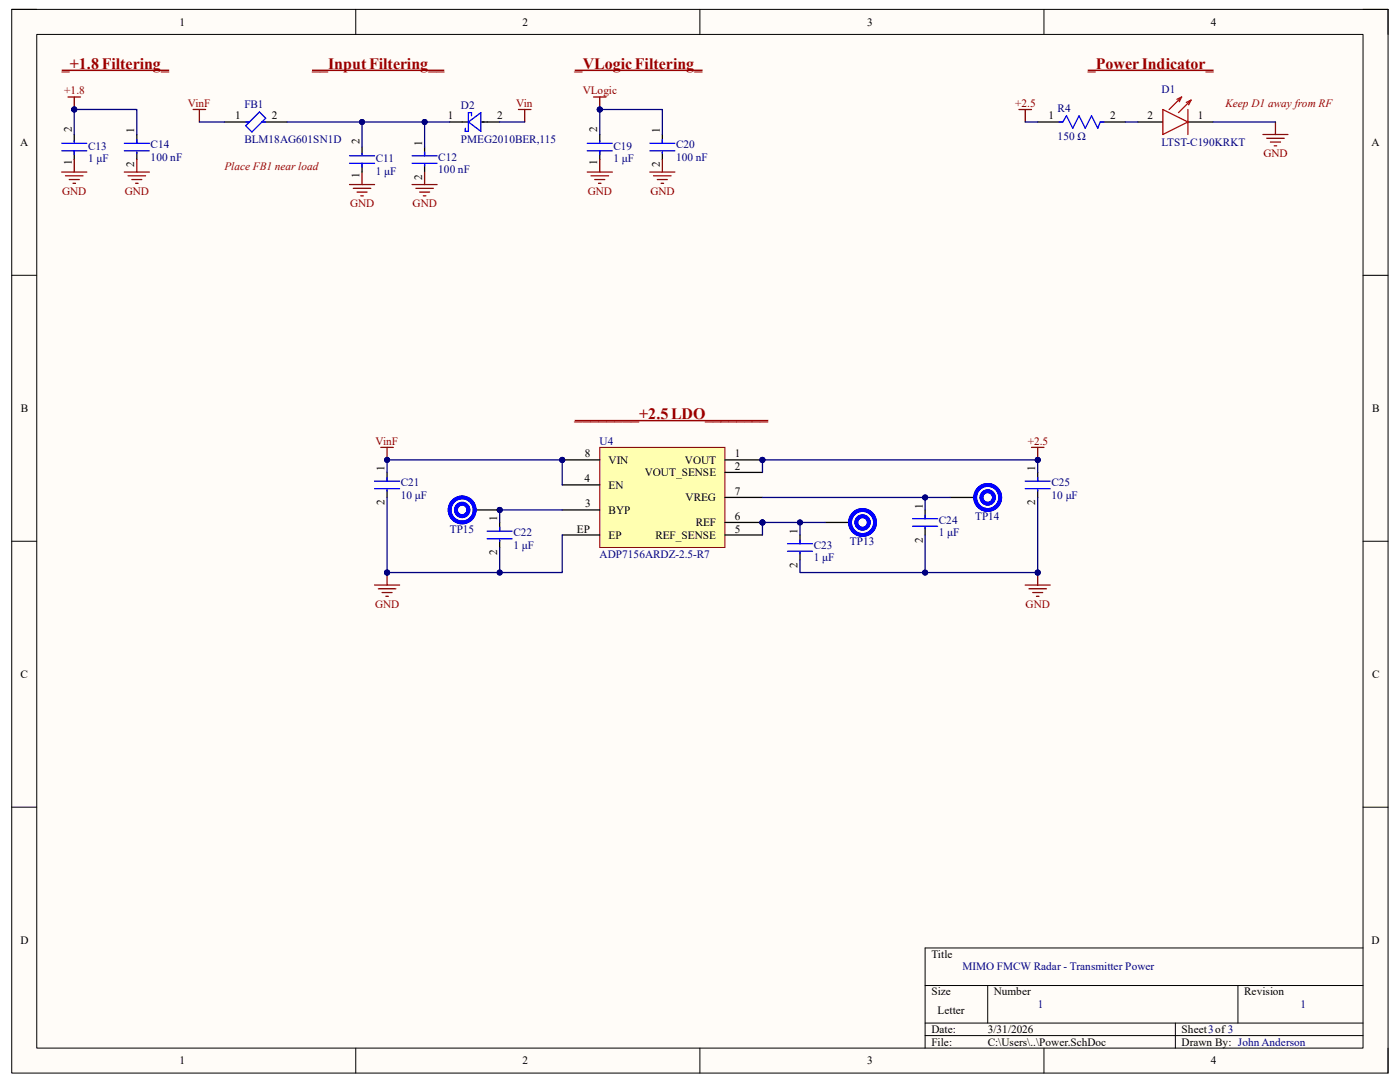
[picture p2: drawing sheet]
<svg xmlns="http://www.w3.org/2000/svg" width="279mm" height="216mm" viewBox="0 0 279 216" stroke-linecap="round" stroke-linejoin="round" font-family="sans-serif">
<path d="M2.3 1.9h274.7v212.2h-274.7z" fill-rule="evenodd" fill="#fffcf8"/>
<path d="M2.3 1.9h274.7v212.2h-274.7z" fill="none" stroke="#000" stroke-width=".2"/>
<path d="M7.3 6.9h264.7v202.2h-264.7z" fill-rule="evenodd" fill="#fffcf8"/>
<g fill="none" stroke="#000" stroke-width=".2">
<path d="M2.3 1.9h5M7.3 6.9h264.7v202.2h-264.7zM71 1.9v5M139.7 1.9v5M208.3 1.9v5M272 1.9h5v5M2.3 54.9h5M272 54.9h5M2.3 108h5M272 108h5M2.3 161.1h5M272 161.1h5"/>
<path d="M184.6 196.6h87.4M197.1 196.6v7.5M247.1 196.6v7.5M272 189.2h-87.4v19.9M71 209.1v5M139.7 209.1v5M184.6 204.1h87.4M184.6 206.6h87.4M208.3 209.1v5M234.6 204.1v5M277 209.1v5"/>
</g>
<path d="M13.6 19.3h2.5M14.8 19.3v2.5M69.8 36.8h5M70.5 37.6h3.5M71.3 38.3h1.9M72 39.1h.5M72.3 34.3v2.5M103.5 21.8h2.5M104.7 21.8v2.5" fill="none" stroke="#800000" stroke-width=".25"/>
<path d="M14.8 26.8v1.5M14.8 30.1v1.7M27.3 26.8v1.8M27.3 30.3v1.5M72.3 29.3v1.5M72.3 32.6v1.7M84.7 29.3v1.8M84.7 32.8v1.5" fill="none" stroke="#000" stroke-width=".25"/>
<g fill="none" stroke="#00f" stroke-width=".25">
<path d="M12.3 28.6h5M12.3 30.1h5M14.8 28.1v.2M14.8 30.1v.7M24.8 28.6h5M24.8 30.1h5M27.3 27.8v.8M27.3 30.3v.3M69.8 31.1h5M69.8 32.6h5M72.3 30.6v.2M72.3 32.6v.7"/>
<path d="M82.2 31.1h5M82.2 32.6h5M84.7 30.3v.8M84.7 32.8v.3"/>
</g>
<circle cx="14.8" cy="21.8" r=".5" fill="#000080"/>
<circle cx="14.8" cy="21.8" r=".5" fill="none" stroke="#000080" stroke-width=".2"/>
<g fill="none" stroke="#800000" stroke-width=".25">
<path d="M12.3 34.3h5M13.1 35.1h3.5M13.8 35.8h2M14.6 36.6h.5M14.8 31.8v2.5M24.8 34.3h5M25.6 35.1h3.5M26.3 35.8h2M27.1 36.6h.5M27.3 31.8v2.5M38.5 21.8h2.5M39.8 21.8v2.5"/>
<path d="M82.2 36.8h5M83 37.6h3.5M83.7 38.3h2M84.5 39.1h.5M84.7 34.3v2.5M203.4 21.9h2.5M204.6 21.9v2.4M252.1 26.8h4.9M252.8 27.6h3.5M253.5 28.3h2M254.3 29.1h.5M254.5 24.3v2.5"/>
</g>
<path d="M12.3 14h21.5M62.3 14h26.4M217.1 14h25.1" fill="none" stroke="#980000" stroke-width=".3"/>
<path d="M89.7 24.3h3.8M96 24.3h3.7M227.1 24.3h5M237.1 24.3h5" fill="none" stroke="#000" stroke-width=".25"/>
<path d="M93.5 24.3l2.5-1.8v3.7zM94.1 23.1v-.6h-.6v3.7h-.6v-.6" fill="none" stroke="#00f" stroke-width=".25"/>
<path d="M235.8 19.4l-2.5 2.5M235.8 19.4l-.9 .4M235.8 19.4l-.5 .9M237.7 20l-2.5 2.5M237.7 20l-1 .4M237.7 20l-.5 .9M232.1 21.9l5 2.4-5 2.5zM237.1 21.9v4.9" fill="none" stroke="#f00" stroke-width=".25"/>
<circle cx="152.2" cy="91.8" r=".5" fill="#000080"/>
<circle cx="152.2" cy="91.8" r=".5" fill="none" stroke="#000080" stroke-width=".2"/>
<circle cx="152.2" cy="104.3" r=".5" fill="#000080"/>
<circle cx="152.2" cy="104.3" r=".5" fill="none" stroke="#000080" stroke-width=".2"/>
<circle cx="112.2" cy="91.8" r=".5" fill="#000080"/>
<circle cx="112.2" cy="91.8" r=".5" fill="none" stroke="#000080" stroke-width=".2"/>
<path d="M119.7 89.3h25v19.9h-25z" fill-rule="evenodd" fill="#ffffb0"/>
<path d="M119.7 89.3h25v19.9h-25z" fill="none" stroke="#800000" stroke-width=".2"/>
<path d="M144.7 91.8h7.5" fill="none" stroke="#000" stroke-width=".25"/>
<circle cx="152.2" cy="91.8" r=".5" fill="#000080"/>
<circle cx="152.2" cy="91.8" r=".5" fill="none" stroke="#000080" stroke-width=".2"/>
<path d="M112.2 96.8h7.5M144.7 94.3h7.5M112.2 101.8h7.5M144.7 106.7h7.5M144.7 104.3h7.5" fill="none" stroke="#000" stroke-width=".25"/>
<circle cx="152.2" cy="104.3" r=".5" fill="#000080"/>
<circle cx="152.2" cy="104.3" r=".5" fill="none" stroke="#000080" stroke-width=".2"/>
<path d="M112.2 91.8h7.5M144.7 99.3h7.5" fill="none" stroke="#000" stroke-width=".25"/>
<circle cx="112.2" cy="91.8" r=".5" fill="#000080"/>
<circle cx="112.2" cy="91.8" r=".5" fill="none" stroke="#000080" stroke-width=".2"/>
<path d="M112.2 106.7h7.5" fill="none" stroke="#000" stroke-width=".25"/>
<path d="M74.8 116.7h4.9M75.5 117.5h3.5M76.2 118.2h2M77 119h.5M77.2 114.2v2.5" fill="none" stroke="#800000" stroke-width=".25"/>
<circle cx="77.2" cy="114.2" r=".5" fill="#000080"/>
<circle cx="77.2" cy="114.2" r=".5" fill="none" stroke="#000080" stroke-width=".2"/>
<path d="M99.7 104.3v1.7M99.7 107.7v1.5" fill="none" stroke="#000" stroke-width=".25"/>
<path d="M97.2 106h5M97.2 107.5h5M99.7 105.3v.7M99.7 107.7v.3" fill="none" stroke="#00f" stroke-width=".25"/>
<path d="M205.9 89.3h2.4M207.1 89.3v2.5" fill="none" stroke="#800000" stroke-width=".25"/>
<circle cx="207.1" cy="91.8" r=".5" fill="#000080"/>
<circle cx="207.1" cy="91.8" r=".5" fill="none" stroke="#000080" stroke-width=".2"/>
<path d="M77.2 94.3v1.7M77.2 97.8v1.5" fill="none" stroke="#000" stroke-width=".25"/>
<path d="M74.8 96h4.9M74.8 97.5h4.9M77.2 95.3v.7M77.2 97.8v.2" fill="none" stroke="#00f" stroke-width=".25"/>
<path d="M76 89.3h2.5M77.2 89.3v2.5" fill="none" stroke="#800000" stroke-width=".25"/>
<circle cx="77.2" cy="91.8" r=".5" fill="#000080"/>
<circle cx="77.2" cy="91.8" r=".5" fill="none" stroke="#000080" stroke-width=".2"/>
<path d="M207.1 94.3v1.7M207.1 97.8v1.5M159.7 106.7v1.8M159.7 110.2v1.5" fill="none" stroke="#000" stroke-width=".25"/>
<path d="M204.6 96h5M204.6 97.5h5M207.1 95.3v.7M207.1 97.8v.2M157.2 108.5h4.9M157.2 110h4.9M159.7 107.7v.8M159.7 110.2v.3" fill="none" stroke="#00f" stroke-width=".25"/>
<path d="M204.6 116.7h5M205.3 117.5h3.6M206.1 118.2h2M206.9 119h.4M207.1 114.2v2.5" fill="none" stroke="#800000" stroke-width=".25"/>
<circle cx="207.1" cy="114.2" r=".5" fill="#000080"/>
<circle cx="207.1" cy="114.2" r=".5" fill="none" stroke="#000080" stroke-width=".2"/>
<path d="M44.8 24.3h5M52.3 24.3h5M119.7 26.8v1.5M119.7 30.1v1.7M132.2 26.8v1.8M132.2 30.3v1.5M184.6 101.8v1.7M184.6 105.3v1.5" fill="none" stroke="#000" stroke-width=".25"/>
<g fill="none" stroke="#00f" stroke-width=".25">
<path d="M49 24.3h.8M51.8 22.3l1.2 1.3-2.7 2.7-1.3-1.2zM52.3 24.3h.7M117.2 28.6h5M117.2 30.1h5M119.7 28.1v.2M119.7 30.1v.7M129.7 28.6h5M129.7 30.1h5M132.2 27.8v.8M132.2 30.3v.3M182.1 103.5h5"/>
<path d="M182.1 105h5M184.6 102.8v.7M184.6 105.3v.2"/>
</g>
<path d="M114.7 83.9h38.6" fill="none" stroke="#980000" stroke-width=".3"/>
<path d="M118.4 19.4h2.5M119.7 19.4v2.4" fill="none" stroke="#800000" stroke-width=".25"/>
<circle cx="119.7" cy="21.8" r=".5" fill="#000080"/>
<circle cx="119.7" cy="21.8" r=".5" fill="none" stroke="#000080" stroke-width=".2"/>
<path d="M117.2 34.3h5M118 35.1h3.4M118.7 35.8h2M119.4 36.6h.5M119.7 31.8v2.5M129.7 34.3h5M130.4 35.1h3.5M131.2 35.8h2M131.9 36.6h.5M132.2 31.8v2.5" fill="none" stroke="#800000" stroke-width=".25"/>
<path d="M114.7 14h25.5" fill="none" stroke="#980000" stroke-width=".3"/>
<path d="M207.1 24.3h5M219.6 24.3h5" fill="none" stroke="#000" stroke-width=".25"/>
<path d="M211.3 24.3h.8l.7-1.2 1.3 2.5 1.2-2.5 1.3 2.5 1.2-2.5 1.3 2.5 .5-1.3h.7" fill="none" stroke="#00f" stroke-width=".25"/>
<path d="M14.8 21.8v5" fill="none" stroke="#000080" stroke-width=".25"/>
<circle cx="14.8" cy="21.8" r=".5" fill="#000080"/>
<circle cx="14.8" cy="21.8" r=".5" fill="none" stroke="#000080" stroke-width=".2"/>
<path d="M84.7 24.3v5" fill="none" stroke="#000080" stroke-width=".25"/>
<circle cx="84.7" cy="24.3" r=".5" fill="#000080"/>
<circle cx="84.7" cy="24.3" r=".5" fill="none" stroke="#000080" stroke-width=".2"/>
<path d="M14.8 21.8h12.5v5" fill="none" stroke="#000080" stroke-width=".25"/>
<circle cx="14.8" cy="21.8" r=".5" fill="#000080"/>
<circle cx="14.8" cy="21.8" r=".5" fill="none" stroke="#000080" stroke-width=".2"/>
<path d="M204.6 24.3h2.5M224.6 24.3h2.5M242.1 24.3h12.4M112.2 101.8h-12.5v2.5" fill="none" stroke="#000080" stroke-width=".25"/>
<circle cx="99.7" cy="101.8" r=".5" fill="#000080"/>
<circle cx="99.7" cy="101.8" r=".5" fill="none" stroke="#000080" stroke-width=".2"/>
<path d="M77.2 99.3v14.9" fill="none" stroke="#000080" stroke-width=".25"/>
<circle cx="77.2" cy="114.2" r=".5" fill="#000080"/>
<circle cx="77.2" cy="114.2" r=".5" fill="none" stroke="#000080" stroke-width=".2"/>
<path d="M207.1 91.8v2.5" fill="none" stroke="#000080" stroke-width=".25"/>
<circle cx="207.1" cy="91.8" r=".5" fill="#000080"/>
<circle cx="207.1" cy="91.8" r=".5" fill="none" stroke="#000080" stroke-width=".2"/>
<path d="M207.1 99.3v14.9" fill="none" stroke="#000080" stroke-width=".25"/>
<circle cx="207.1" cy="114.2" r=".5" fill="#000080"/>
<circle cx="207.1" cy="114.2" r=".5" fill="none" stroke="#000080" stroke-width=".2"/>
<path d="M72.3 24.3v5M99.7 24.3h5" fill="none" stroke="#000080" stroke-width=".25"/>
<circle cx="72.2" cy="24.3" r=".5" fill="#000080"/>
<circle cx="72.2" cy="24.3" r=".5" fill="none" stroke="#000080" stroke-width=".2"/>
<path d="M57.3 24.3h32.4" fill="none" stroke="#000080" stroke-width=".25"/>
<circle cx="84.7" cy="24.3" r=".5" fill="#000080"/>
<circle cx="84.7" cy="24.3" r=".5" fill="none" stroke="#000080" stroke-width=".2"/>
<circle cx="72.2" cy="24.3" r=".5" fill="#000080"/>
<circle cx="72.2" cy="24.3" r=".5" fill="none" stroke="#000080" stroke-width=".2"/>
<path d="M39.8 24.3h5M119.7 21.8v5" fill="none" stroke="#000080" stroke-width=".25"/>
<circle cx="119.7" cy="21.8" r=".5" fill="#000080"/>
<circle cx="119.7" cy="21.8" r=".5" fill="none" stroke="#000080" stroke-width=".2"/>
<path d="M119.7 21.8h12.5v5" fill="none" stroke="#000080" stroke-width=".25"/>
<circle cx="119.7" cy="21.8" r=".5" fill="#000080"/>
<circle cx="119.7" cy="21.8" r=".5" fill="none" stroke="#000080" stroke-width=".2"/>
<path d="M112.2 106.7v7.5h-35" fill="none" stroke="#000080" stroke-width=".25"/>
<circle cx="77.2" cy="114.2" r=".5" fill="#000080"/>
<circle cx="77.2" cy="114.2" r=".5" fill="none" stroke="#000080" stroke-width=".2"/>
<circle cx="99.7" cy="114.2" r=".5" fill="#000080"/>
<circle cx="99.7" cy="114.2" r=".5" fill="none" stroke="#000080" stroke-width=".2"/>
<path d="M99.7 109.2v5" fill="none" stroke="#000080" stroke-width=".25"/>
<circle cx="99.7" cy="114.2" r=".5" fill="#000080"/>
<circle cx="99.7" cy="114.2" r=".5" fill="none" stroke="#000080" stroke-width=".2"/>
<path d="M77.2 94.3v-2.5h35v5" fill="none" stroke="#000080" stroke-width=".25"/>
<circle cx="112.2" cy="91.8" r=".5" fill="#000080"/>
<circle cx="112.2" cy="91.8" r=".5" fill="none" stroke="#000080" stroke-width=".2"/>
<circle cx="77.2" cy="91.8" r=".5" fill="#000080"/>
<circle cx="77.2" cy="91.8" r=".5" fill="none" stroke="#000080" stroke-width=".2"/>
<circle cx="99.7" cy="101.8" r=".5" fill="#000080"/>
<circle cx="99.7" cy="101.8" r=".5" fill="none" stroke="#000080" stroke-width=".2"/>
<path d="M94.7 101.8h5" fill="none" stroke="#000" stroke-width=".25"/>
<circle cx="99.7" cy="101.8" r=".5" fill="#000080"/>
<circle cx="99.7" cy="101.8" r=".5" fill="none" stroke="#000080" stroke-width=".2"/>
<g fill="none" stroke="#00f" stroke-width=".76">
<circle cx="92.2" cy="101.8" r="2.5"/>
<circle cx="92.2" cy="101.8" r="1.25"/>
<circle cx="172.1" cy="104.3" r="2.5"/>
<circle cx="172.1" cy="104.3" r="1.25"/>
</g>
<path d="M164.6 104.3h5" fill="none" stroke="#000" stroke-width=".25"/>
<path d="M207.1 91.8h-54.9v2.5" fill="none" stroke="#000080" stroke-width=".25"/>
<circle cx="207.1" cy="91.8" r=".5" fill="#000080"/>
<circle cx="207.1" cy="91.8" r=".5" fill="none" stroke="#000080" stroke-width=".2"/>
<circle cx="152.2" cy="91.8" r=".5" fill="#000080"/>
<circle cx="152.2" cy="91.8" r=".5" fill="none" stroke="#000080" stroke-width=".2"/>
<path d="M159.6 111.7v2.5h47.5" fill="none" stroke="#000080" stroke-width=".25"/>
<circle cx="207.1" cy="114.2" r=".5" fill="#000080"/>
<circle cx="207.1" cy="114.2" r=".5" fill="none" stroke="#000080" stroke-width=".2"/>
<circle cx="184.6" cy="114.2" r=".5" fill="#000080"/>
<circle cx="184.6" cy="114.2" r=".5" fill="none" stroke="#000080" stroke-width=".2"/>
<path d="M184.6 106.8v7.4" fill="none" stroke="#000080" stroke-width=".25"/>
<circle cx="184.6" cy="114.2" r=".5" fill="#000080"/>
<circle cx="184.6" cy="114.2" r=".5" fill="none" stroke="#000080" stroke-width=".2"/>
<path d="M189.6 99.3h5" fill="none" stroke="#000" stroke-width=".25"/>
<g fill="none" stroke="#00f" stroke-width=".76">
<circle cx="197.1" cy="99.3" r="2.5"/>
<circle cx="197.1" cy="99.3" r="1.25"/>
</g>
<path d="M152.2 99.3h37.4" fill="none" stroke="#000080" stroke-width=".25"/>
<circle cx="184.6" cy="99.3" r=".5" fill="#000080"/>
<circle cx="184.6" cy="99.3" r=".5" fill="none" stroke="#000080" stroke-width=".2"/>
<path d="M184.6 99.3v2.5" fill="none" stroke="#000080" stroke-width=".25"/>
<circle cx="184.6" cy="99.3" r=".5" fill="#000080"/>
<circle cx="184.6" cy="99.3" r=".5" fill="none" stroke="#000080" stroke-width=".2"/>
<path d="M152.2 104.3h12.4" fill="none" stroke="#000080" stroke-width=".25"/>
<circle cx="152.2" cy="104.3" r=".5" fill="#000080"/>
<circle cx="152.2" cy="104.3" r=".5" fill="none" stroke="#000080" stroke-width=".2"/>
<circle cx="159.6" cy="104.3" r=".5" fill="#000080"/>
<circle cx="159.6" cy="104.3" r=".5" fill="none" stroke="#000080" stroke-width=".2"/>
<path d="M152.2 104.3v2.4" fill="none" stroke="#000080" stroke-width=".25"/>
<circle cx="152.2" cy="104.3" r=".5" fill="#000080"/>
<circle cx="152.2" cy="104.3" r=".5" fill="none" stroke="#000080" stroke-width=".2"/>
<path d="M159.7 104.3v2.4" fill="none" stroke="#000080" stroke-width=".25"/>
<circle cx="159.6" cy="104.3" r=".5" fill="#000080"/>
<circle cx="159.6" cy="104.3" r=".5" fill="none" stroke="#000080" stroke-width=".2"/>
<g font-size="3.2" fill="#980000">
<text x="12.3" y="13.7">_+1.8 Filtering_</text>
<text x="62.3" y="13.7">__Input Filtering__</text>
<text x="114.7" y="13.7">_VLogic Filtering_</text>
<text x="217.1" y="13.7">_Power Indicator_</text>
<text x="114.7" y="83.6">________+2.5 LDO________</text>
</g>
<g font-size="2.2">
<text x="35.8" y="5.1">1</text>
<text x="104.3" y="5.1">2</text>
<text x="173.1" y="5.1">3</text>
<text x="241.6" y="5.1">4</text>
<text x="46.9" y="23.8">1</text>
<text x="54.3" y="23.8">2</text>
<text x="89.4" y="23.8">1</text>
<text x="99.2" y="23.8">2</text>
<text x="209.3" y="23.8">1</text>
<text x="221.6" y="23.8">2</text>
<text x="229" y="23.8">2</text>
<text x="239.1" y="23.8">1</text>
<text x="4" y="29.2">A</text>
<text x="14.3" y="26.3" transform="rotate(-90 14.3 26.3)">2</text>
<text x="26.8" y="26.6" transform="rotate(-90 26.8 26.6)">1</text>
<text x="71.8" y="28.8" transform="rotate(-90 71.8 28.8)">2</text>
<text x="84.2" y="29.1" transform="rotate(-90 84.2 29.1)">1</text>
<text x="119.2" y="26.3" transform="rotate(-90 119.2 26.3)">2</text>
<text x="131.7" y="26.6" transform="rotate(-90 131.7 26.6)">1</text>
<text x="273.7" y="29.2">A</text>
<text x="14.3" y="32.9" transform="rotate(-90 14.3 32.9)">1</text>
<text x="26.8" y="33.4" transform="rotate(-90 26.8 33.4)">2</text>
<text x="71.8" y="35.4" transform="rotate(-90 71.8 35.4)">1</text>
<text x="84.2" y="35.9" transform="rotate(-90 84.2 35.9)">2</text>
<text x="119.2" y="32.9" transform="rotate(-90 119.2 32.9)">1</text>
<text x="131.7" y="33.4" transform="rotate(-90 131.7 33.4)">2</text>
<text x="4.1" y="82.2">B</text>
<text x="273.8" y="82.2">B</text>
<text x="76.8" y="94" transform="rotate(-90 76.8 94)">1</text>
<text x="116.7" y="91.3">8</text>
<text x="121.5" y="92.5">VIN</text>
<text x="128.7" y="95">VOUT_SENSE</text>
<text x="136.7" y="92.5">VOUT</text>
<text x="146.6" y="91.3">1</text>
<text x="146.6" y="93.8">2</text>
<text x="206.6" y="94" transform="rotate(-90 206.6 94)">1</text>
<text x="76.8" y="100.8" transform="rotate(-90 76.8 100.8)">2</text>
<text x="116.6" y="96.3">4</text>
<text x="116.8" y="101.3">3</text>
<text x="121.5" y="97.5">EN</text>
<text x="136.8" y="100">VREG</text>
<text x="146.6" y="98.8">7</text>
<text x="184.2" y="101.5" transform="rotate(-90 184.2 101.5)">1</text>
<text x="206.6" y="100.8" transform="rotate(-90 206.6 100.8)">2</text>
<text x="99.2" y="104" transform="rotate(-90 99.2 104)">1</text>
<text x="115.1" y="106.3">EP</text>
<text x="121.5" y="102.5">BYP</text>
<text x="121.5" y="107.5">EP</text>
<text x="130.8" y="107.5">REF_SENSE</text>
<text x="138.9" y="105">REF</text>
<text x="146.6" y="106.3">5</text>
<text x="146.6" y="103.8">6</text>
<text x="159.2" y="106.5" transform="rotate(-90 159.2 106.5)">1</text>
<text x="99.2" y="110.8" transform="rotate(-90 99.2 110.8)">2</text>
<text x="159.2" y="113.3" transform="rotate(-90 159.2 113.3)">2</text>
<text x="184.2" y="108.3" transform="rotate(-90 184.2 108.3)">2</text>
<text x="4.1" y="135.3">C</text>
<text x="273.8" y="135.3">C</text>
<text x="4.1" y="188.3">D</text>
<text x="185.9" y="191.1">Title</text>
<text x="273.7" y="188.3">D</text>
<text x="185.9" y="198.6">Size</text>
<text x="187.1" y="202.4">Letter</text>
<text x="198.3" y="198.6">Number</text>
<text x="248.3" y="198.6">Revision</text>
<text x="185.9" y="206.1">Date:</text>
<text x="185.9" y="208.6">File:</text>
<text x="197.1" y="206.1">3/31/2026</text>
<text x="197.1" y="208.6">C:\Users\..\Power.SchDoc</text>
<text x="235.8" y="208.6">Drawn By: John Anderson</text>
<text x="235.8" y="206.1">Sheet3of 3</text>
<text x="35.8" y="212.4">1</text>
<text x="104.3" y="212.4">2</text>
<text x="173.1" y="212.4">3</text>
<text x="241.6" y="212.4">4</text>
</g>
<g font-size="2.2" fill="#800000">
<text x="12.8" y="18.8">+1.8</text>
<text x="37.5" y="21.3">VinF</text>
<text x="103" y="21.3">Vin</text>
<text x="116.3" y="18.8">VLogic</text>
<text x="202.6" y="21.3">+2.5</text>
<text x="252.1" y="31.3">GND</text>
<text x="12.4" y="38.8">GND</text>
<text x="24.9" y="38.8">GND</text>
<text x="69.8" y="41.3">GND</text>
<text x="82.3" y="41.3">GND</text>
<text x="117.3" y="38.8">GND</text>
<text x="129.8" y="38.8">GND</text>
<text x="75" y="88.8">VinF</text>
<text x="205.1" y="88.8">+2.5</text>
<text x="74.8" y="121.2">GND</text>
<text x="204.7" y="121.2">GND</text>
</g>
<g font-size="2.2" fill="#000080">
<text x="48.8" y="21.6">FB1</text>
<text x="92" y="21.7">D2</text>
<text x="211.1" y="22.4">R4</text>
<text x="231.8" y="18.6">D1</text>
<text x="17.6" y="29.8">C13</text>
<text x="30.1" y="29.6">C14</text>
<text x="48.8" y="28.6">BLM18AG601SN1D</text>
<text x="92" y="28.4">PMEG2010BER,115</text>
<text x="122.4" y="29.8">C19</text>
<text x="134.9" y="29.6">C20</text>
<text x="211.1" y="27.9">150 Ω</text>
<text x="231.8" y="29.1">LTST-C190KRKT</text>
<text x="17.6" y="32.3">1 μF</text>
<text x="30.1" y="32.1">100 nF</text>
<text x="75" y="32.3">C11</text>
<text x="75" y="34.8">1 μF</text>
<text x="87.5" y="32.1">C12</text>
<text x="87.5" y="34.6">100 nF</text>
<text x="122.4" y="32.3">1 μF</text>
<text x="134.9" y="32.1">100 nF</text>
<text x="119.7" y="88.8">U4</text>
<text x="80" y="97">C21</text>
<text x="80" y="99.5">10 μF</text>
<text x="209.8" y="97">C25</text>
<text x="209.8" y="99.5">10 μF</text>
<text x="89.7" y="106.3">TP15</text>
<text x="102.4" y="107">C22</text>
<text x="187.4" y="104.5">C24</text>
<text x="187.4" y="107">1 μF</text>
<text x="194.6" y="103.8">TP14</text>
<text x="102.4" y="109.5">1 μF</text>
<text x="119.7" y="111.3">ADP7156ARDZ-2.5-R7</text>
<text x="162.4" y="109.5">C23</text>
<text x="162.4" y="112">1 μF</text>
<text x="169.6" y="108.8">TP13</text>
<text x="192.1" y="193.6">MIMO FMCW Radar - Transmitter Power</text>
<text x="207.1" y="201.1">1</text>
<text x="259.5" y="201.1">1</text>
</g>
<g font-size="2.2" fill="#980000">
<text x="244.6" y="21.3">Keep D1 away from RF</text>
<text x="44.8" y="33.8">Place FB1 near load</text>
</g>
</svg>
